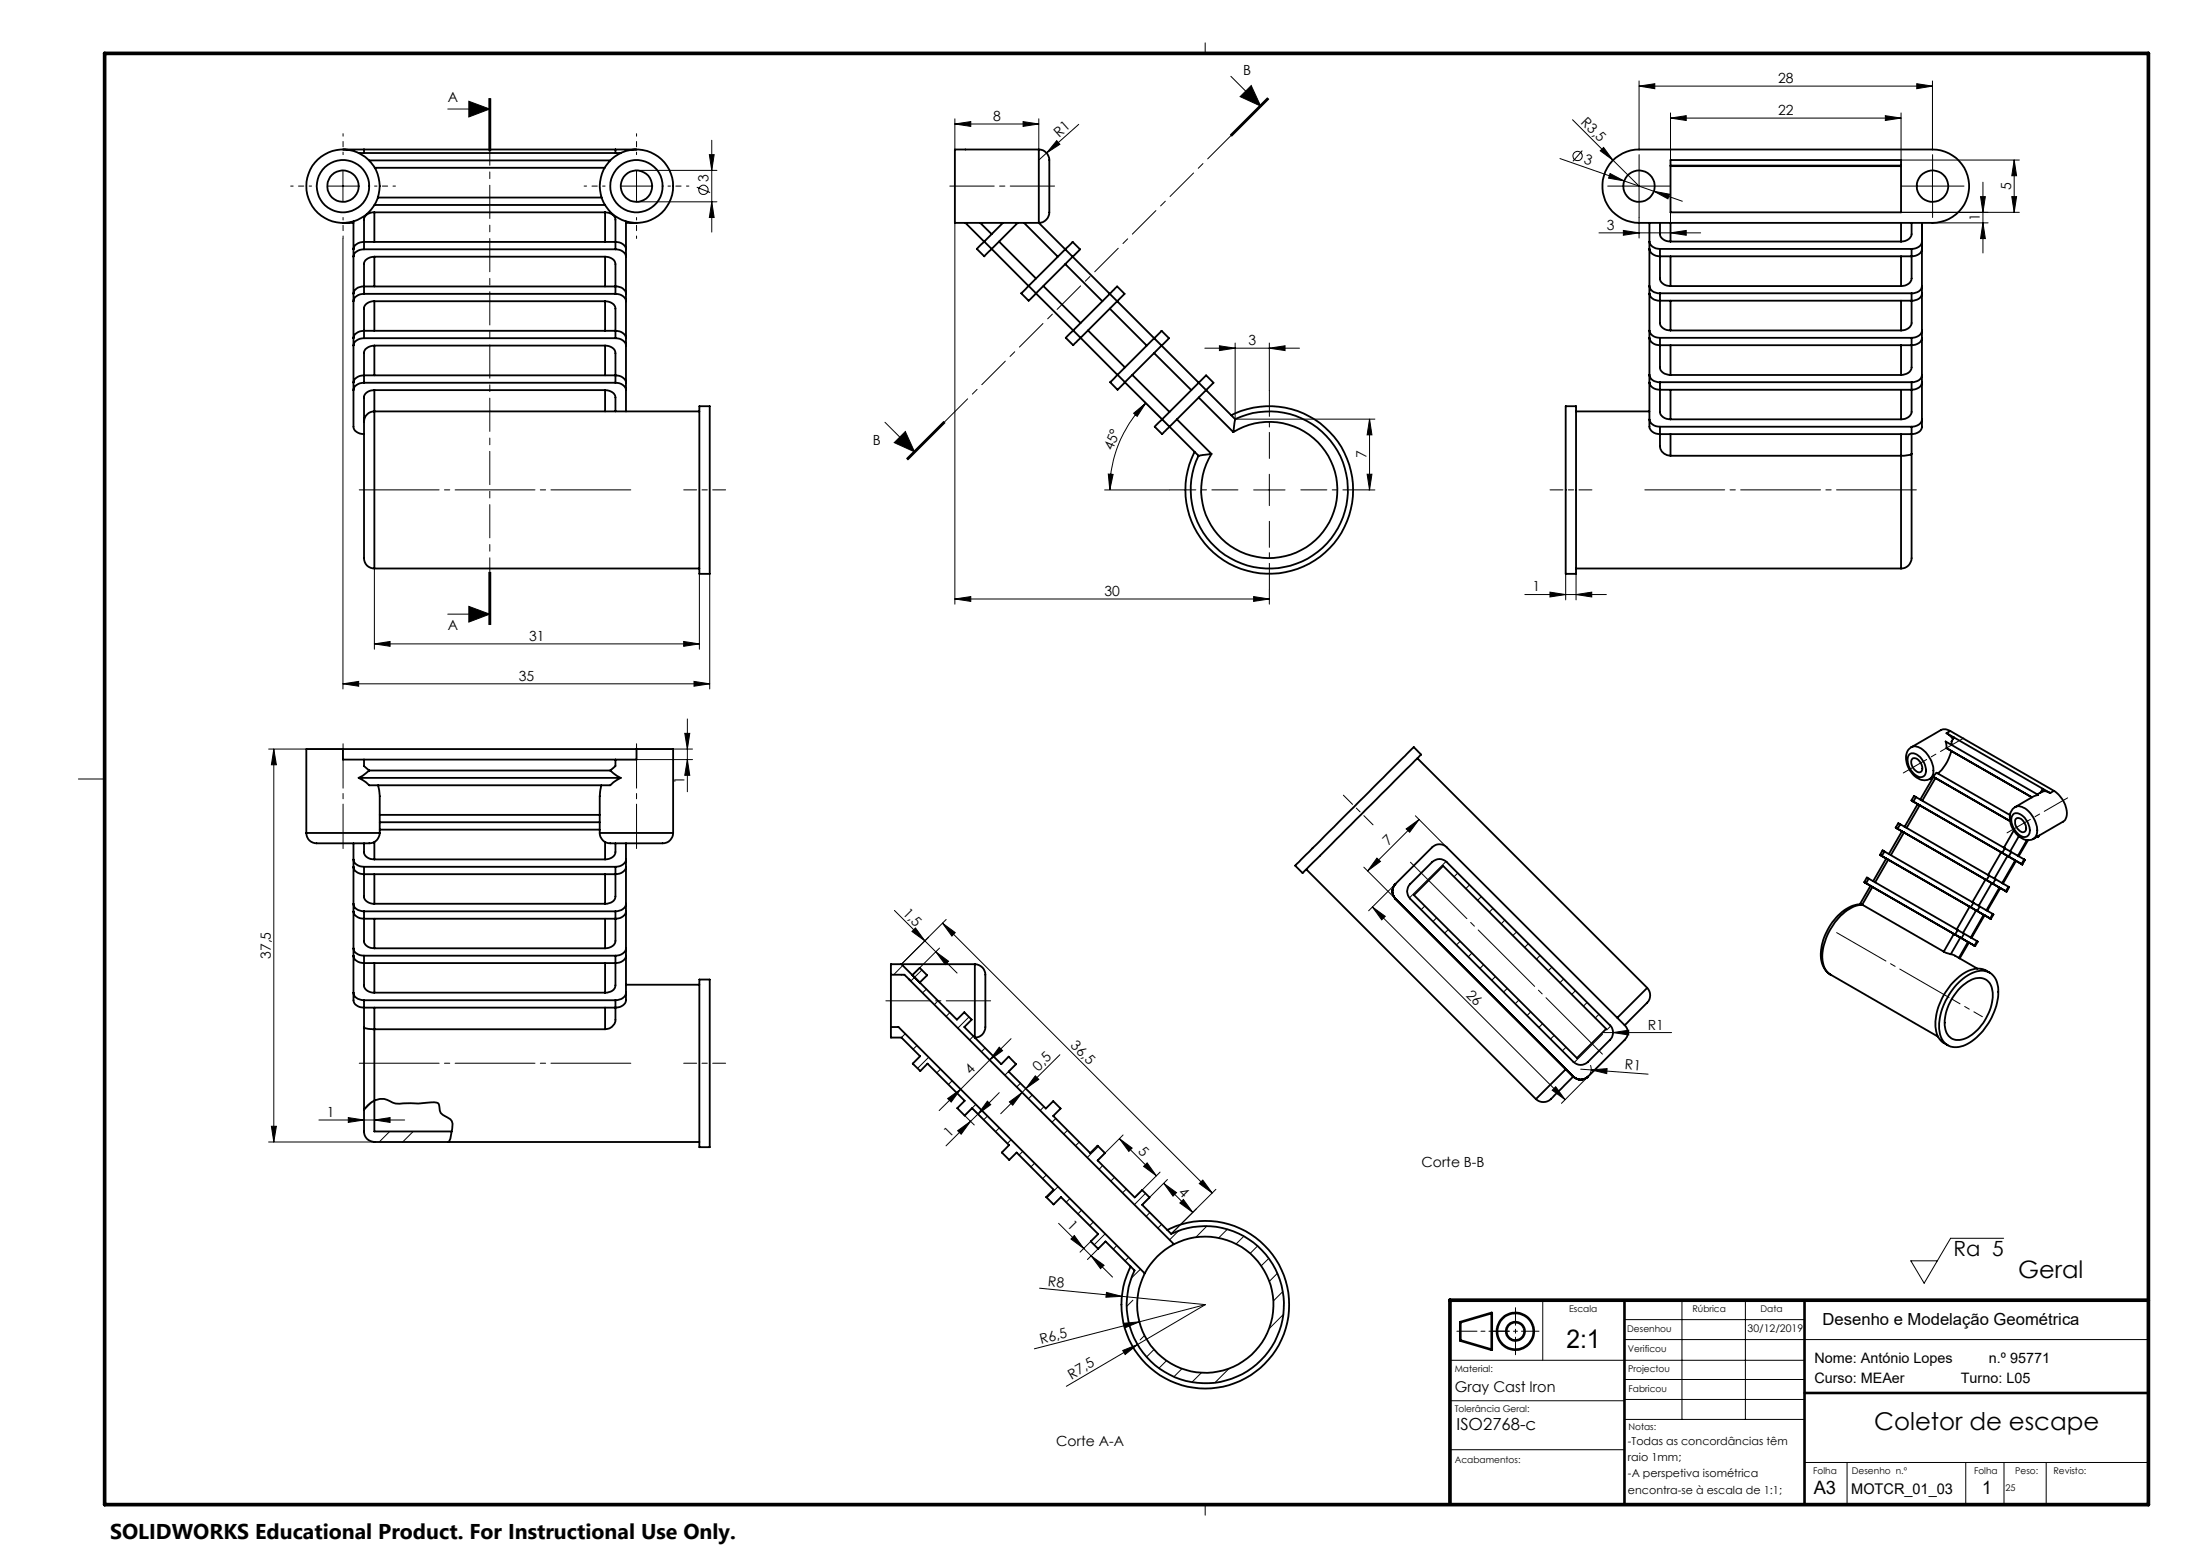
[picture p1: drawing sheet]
<svg xmlns="http://www.w3.org/2000/svg" width="420mm" height="297mm" viewBox="0 0 420 297" stroke-linecap="round" stroke-linejoin="round" font-family="sans-serif">
<g fill="none" stroke="#000" stroke-width=".19">
<path d="M89.5 19.3l4 1.5-4 1.5zM93.3 18.8v10M93.5 18.8v10M93.6 18.8v10M230 8.2v2M234.9 14.6l5.7 5.6M238.8 16.3l1.8 3.9-4-1.8zM241.8 18.7l-7 7M242 18.8l-7.1 7.1M242.1 18.9l-7.1 7.1M312.8 16.4l3-.4v.9zM312.8 15.4v13.1"/>
<path d="M312.8 16.4h56M365.8 16l3 .4-3 .5zM368.8 15.4v13.1M62.4 35.5h6M65.4 32.5v6M85.4 20.8h8.1M118.5 35.5h6M133 35.7l2.5 1.1M135.4 29.5h.9l-.5 3zM135.8 26.8v17.5M135.8 38.5l.5 3h-.9zM136.8 32.5h-15.3v6h15.3"/>
<path d="M182.2 23.7l3-.5v.9zM182.2 22.7v5.8M182.2 23.7h16M195.2 23.2l3 .5-3 .4zM198.2 22.7v5.8M199.7 29.2l-1.5 1.3M201.6 26.8l.6 .7-2.5 1.7zM205.8 23.7l-6.1 5.5M297.7 30.3l12.2 4.2M300.1 22.9l7.7 7.7M301.9 28.7l-1.8 2.1M305.4 28.8l.6-.7 1.8 2.5z"/>
<path d="M307.2 33.1l2.7 1.4-2.9-.5zM307.8 30.6l5 4.9M309.8 35.5h6M309.9 34.5l11.1 3.9M312.8 32.5v6M315.6 36.5l3 .6-.3 .9zM318.8 22.5l3-.4v.9zM318.8 21.6v8.9M318.8 22.5h44M359.8 22.1l3 .4-3 .5zM362.8 21.6v8.9h22.5M365.8 35.5h6"/>
<path d="M368.8 32.5v6M377.9 37.5h.9l-.4 3zM378.4 34.8v13.5M383.9 37.5h.9l-.4 3zM384.4 30.5v10M384.4 30.5l.4 3h-.9zM65.4 45.5v86M182.2 42.5v72.8M305.1 44.4h19.4M309.8 44l3 .4-3 .5zM312.8 41.5v3.9M318.8 44.4l3-.4v.9z"/>
<path d="M318.8 40.5v4.9M362.8 40.5h22.5M368.8 42.5h10.6M378.4 42.5l.4 3h-.9zM216.3 78.9l2.4-2-1.7 2.6zM217.9 76.2l5.3 5.3M218.7 76.9a23.2 23.2 0 0 0-6.9 16.6M229.9 66.5h18.1M232.7 66l3 .5-3 .4zM235.7 65.5v14.5h26.7M242.2 66.5l3-.5v.9zM242.2 65.5v9"/>
<path d="M168.9 80.6l5.6 5.7M170.6 84.5l2.2-2.1 1.7 3.9zM180.1 80.4l-7.1 7.1M180.2 80.6l-7.1 7M180.3 80.7l-7 7.1M210.8 93.5h12.4M211.5 90.5l.9 .1-.6 2.9zM239.2 93.5h6M242.2 90.5v6M260.9 90.5h.9l-.5 3zM261.2 93.5h1.2M261.3 80v13.5"/>
<path d="M261.3 80l.5 3h-.9zM71.4 108.5v15.4M85.4 117.2h8.1M89.5 115.7l4 1.5-4 1.5zM93.3 109.2v10M93.5 109.2v10M93.6 109.2v10zM133.5 109.5v14.4M135.4 109.5v22M182.2 114.3l3-.4v.9zM182.2 114.3h60M239.2 113.9l3 .4-3 .5z"/>
<path d="M242.2 112.5v2.8M291 113.5h15.5M295.8 113l3 .5-3 .4zM298.8 109.5v5M300.7 113.5l3-.5v.9zM300.7 109.5v5M65.4 130.5l3-.4v.9zM65.4 130.5h70M71.4 122.9l3-.5v1zM71.4 122.9h62.1M130.5 122.4l3 .5-3 .5zM130.7 140h.9l-.4 3z"/>
<path d="M131.2 137.2v13.9M132.4 130.1l3 .4-3 .5zM15 148.7h5M51.3 143h14.1M52.2 143v75M52.2 143l.5 3h-.9zM117.4 145h14.8M121.5 143h10.7M131.2 145l.4 3h-.9zM268.3 158.2l2.5-1.8-1.8 2.5zM270.1 155.7l6 6M270.8 156.4l-9.8 9.8"/>
<path d="M170.7 173.8l7.9 7.9M174 177.8l.7-.7 1.8 2.5zM179.8 176.2l2.5 1.8-.7 .7zM179.8 176.2l51.5 51.5M180.6 175.5l-8.6 8.5 5.2-5.1M260.2 165.5l6.1 6.1M261.9 173.1l2.4 1.8-.6 .7zM261.9 173.1l36.8 36.8M262.7 163.8l.7 .6-2.4 1.8zM266.3 168.7l-5.1 5.1M271.9 172.9l-.7 .7M274.1 175.2l-.7 .7"/>
<path d="M275.9 164.4l-6.9 7M276.4 177.4l-.7 .7M278.2 166.6l-.7 .8M278.6 179.7l-.7 .7M280.4 168.9l-.7 .7M282.7 171.1l-.7 .7M284.9 173.4l-.7 .7M287.2 175.6l-.7 .8M289.4 177.9l-.7 .7M172.3 184.3l-1.8 1.8M172.7 197.3l-.7 .7M175 199.6l-.8 .7"/>
<path d="M175.9 185.1l-2.1 2.2M176.8 188.8l-.8 .7M178.6 181.7l4 4M178.6 181.7l2.4 1.8-.6 .6zM179 191l-.7 .8M179.3 181l-5.2 5.1M181.3 193.3l-.7 .7M184.9 194.1l-2.1 2.1M185.7 197.8l-.7 .7M190.7 199.9l.6 .7-2.4 1.7zM192.9 198.3l-4 4M280.9 181.9l-.7 .7"/>
<path d="M283.1 184.1l-.7 .8M285.4 186.4l-.7 .7M287.6 188.7l-.7 .7M289.8 190.9l-.7 .7M291.6 180.1l-.7 .7M292.1 193.1l-.7 .7M293.9 182.3l-.7 .8M294.4 195.4l-.7 .7M296.2 184.6l-.8 .7M296.6 197.6l-.7 .7M298.4 186.9l-.7 .7M298.8 199.9l-.7 .7"/>
<path d="M300.6 189.1l-.7 .7M302.9 191.3l-.7 .7M305.1 193.6l-.7 .7M305.8 197.1h13.2M305.8 197.4l-5.4 5.4M307.4 195.8l-.8 .8M307.8 197.1l3-.5v1zM51.3 218h20.1M51.8 215h.9l-.5 3zM60.9 213.8h16.3M66.5 213.3l3 .5-3 .4zM71 210.3l-1.5 1.6"/>
<path d="M71.4 213.8l3-.5v.9zM74.4 216l-2 2M78.8 216l-2 2M177.2 201.8l-2.1 2.1M179.5 204.1l-.7 .7M180.8 209.7l2.5-1.8-1.8 2.5zM181.7 206.3l-.7 .7M182.7 215.8l2.5-1.8-1.8 2.5zM183.3 207.9l-4.1 4.1M185.2 214l-4.7 4.7M185.5 211.5l1.8 1.9M186.2 210.8l-2.1 2.1 1.8 1.8"/>
<path d="M186.6 212.7l-1.4 1.3M188 200l-.7 .7M188.4 213l-.7 .7M188.4 210.2l.7 .7-2.5 1.8zM188.9 202.3l-5.6 5.6M190.7 208.6l-4.1 4.1M190.7 215.3l-.7 .7M192.6 210.3l2.5-1.8-1.8 2.5zM192.9 217.6l-.7 .7M193.9 203.1l-2.1 2.1M194.7 206.8l-.7 .7M195.1 208.5l-4.1 4.1"/>
<path d="M195.2 219.8l-.7 .7M195.8 207.8l-.7 .7M197 209l-.7 .7M197.6 205.3l.6 .7-2.4 1.8zM199.2 211.2l-.7 .7M201.5 213.5l-.8 .7M202.2 201.3l-6.4 6.5M203.7 215.8l-.7 .7M206 218l-.8 .7M209.6 218.8l-2.1 2.1M213.6 217.3l7.1 7.1M213.6 217.3l2.4 1.8-.6 .7z"/>
<path d="M214.3 216.6l-4.9 4.9M296.9 207.4l1.8 2.5-2.5-1.8zM301.6 204.1l2 .1M303.5 203.3a2.09 2.09 0 0 1-.5 2.2l-5 5.1M303.6 204.2l3.1-.2-.1 .9zM303.6 204.2l10.9 .8M197.4 222l-.7 .7M199.7 224.3l-.7 .7M201.9 226.5l-2.1 2.1M202 233.5l6.2 6.2M204.2 228.8l-.8 .7M205 235.8l1.8 2.5-2.4-1.8z"/>
<path d="M206.4 231l-.7 .7M208.1 237l-2 2M208.2 239.7l4.1 4.1M208.2 239.7l2.5 1.8-.7 .6zM208.6 233.3l-.7 .7M209.5 238.4l-2 2M210.4 222.5l-.7 .7M210.9 235.5l-2.1 2.1M212.7 224.7l-.7 .7M213.1 237.7l-.7 .7M214.9 227l-.7 .7M215.4 240l-.7 .7"/>
<path d="M218.2 222.6l.7-.6 1.8 2.4zM218.6 227.8l-2.1 2.1M219.4 231.5l-.7 .7M221.4 223.7l-4.9 4.9M221.7 233.7l-.8 .7M222.1 225.9l5.5 5.5M222.1 225.9l2.4 1.7-.7 .7zM222.8 225.1l-4.9 4.9M224.9 234.9l-1.7 1.7M225.1 229.6l.7-.7 1.8 2.5zM228.8 225.9l.7-.7 1.8 2.5zM230.3 234l-2.1 2.2"/>
<path d="M232 227l-8.5 8.5M234.2 234.6l-1.6 1.7M237.3 236l-1.4 1.5M240 237.8l-1.5 1.5M382.3 236.4h-10.1l-5 8.5-2.6-4.2h5.1M198.4 245.9l31.6 3.1M211.1 246.7l3 .7-3.1 .2zM214.2 257.8l2.9-1.2-2.4 1.9zM214.4 252.6l3-.3-2.8 1.2zM216.2 248.2l-1.2 1.1M217.1 256.6l-13.6 8M217.1 247.2v.1"/>
<path d="M217.6 242.2l-1.7 1.8M218.4 254.9l-.8 .9M220.2 257.6l-1.4 1.4M222.6 259.7l-1.4 1.5M230 249l-32.6 8.5M230 249l-12.9 7.6M242.1 240.2l-1.4 1.4M243.7 243.1l-1.5 1.5M244.8 246.5l-1.8 1.8M244.9 250.9l-2.7 2.7M276.7 259.6h67.6M294.4 248.2v11.4"/>
<path d="M310 251.9h34.3M310 255.7h100M321 248.2v22.7M333.1 248.2v22.7M225.5 261.3l-1.5 1.5M229.3 262l-1.8 1.8M234.6 261.2l-2.8 2.7M276.7 276.7h33.3M276.7 267.4h33.3M310 270.9h34.3M310 263.3h34.3M310 267.1h34.3"/>
<path d="M344.3 279.1h65.5M352.5 279.1v8M375.1 279.1v8M382.4 279.1v8M390.5 279.1v8M230 287.2v2"/>
<circle cx="134.2" cy="36.2" r=".89"/>
<circle cx="301" cy="29.8" r=".9"/>
</g>
<g fill="none" stroke="#000" stroke-width=".5">
<path d="M278.7 252.4l6-1.8v7l-6-1.7zM310 248.2v38.9M344.3 248.2v38.9M344.3 265.9h65.5"/>
<circle cx="289.2" cy="254.1" r="1.75"/>
<circle cx="289.2" cy="254.1" r="3.5"/>
</g>
<path d="M93.5 18.8v100.4" fill="none" stroke="#000" stroke-width=".19" stroke-dasharray="6.3 1.3 1.3 1.3" stroke-dashoffset="3.8"/>
<path d="M242 18.8l-68.9 68.8" fill="none" stroke="#000" stroke-width=".19" stroke-dasharray="6.3 1.3 1.3 1.3" stroke-dashoffset=".2"/>
<path d="M120.5 93.5h-52M313.8 93.5h52M269.1 164.5l36.7 36.8M120.5 202.9h-52" fill="none" stroke="#000" stroke-width=".19" stroke-dasharray="15.2 1 1 1" stroke-dashoffset="-.1"/>
<path d="M201.2 35.5h-20M65.5 162v-20M121.5 162v-20M189 191h-20" fill="none" stroke="#000" stroke-width=".19" stroke-dasharray="15.2 1 1 1" stroke-dashoffset="6.8"/>
<path d="M130.5 93.5h8M303.8 93.5h-8M262 157.4l-5.7-5.6M130.5 202.9h8" fill="none" stroke="#000" stroke-width=".19" stroke-dasharray="15.2 1 1 1" stroke-dashoffset="12.8"/>
<path d="M59.5 35.5h-4M65.5 29.5v-4M71.5 35.5h4M115.5 35.5h-4M121.5 29.5v-4M127.5 35.5h4M65.5 41.5v4M121.5 41.5v4" fill="none" stroke="#000" stroke-width=".19" stroke-dasharray="15.2 1 1 1" stroke-dashoffset="14.8"/>
<path d="M236.2 93.5h-13M242.2 87.5v-13M242.2 99.5v13M248.2 93.5h13" fill="none" stroke="#000" stroke-width=".19" stroke-dasharray="15.2 1 1 1" stroke-dashoffset="10.3"/>
<path d="M371.9 190.4l-21.4-12.4" fill="none" stroke="#000" stroke-width=".19" stroke-dasharray="15.2 1 1 1" stroke-dashoffset="4.4"/>
<path d="M374.7 140.9l-11.5 6.6M394.5 152.3l-11.5 6.7" fill="none" stroke="#000" stroke-width=".19" stroke-dasharray="15.2 1 1 1" stroke-dashoffset="10.1"/>
<path d="M372.4 190.7l5.9 3.4" fill="none" stroke="#000" stroke-width=".19" stroke-dasharray="15.2 1 1 1" stroke-dashoffset="13.4"/>
<path d="M309.8 35.5h-3M312.8 32.5v-3M312.8 38.5v3M315.8 35.5h3M365.8 35.5h-3M368.8 32.5v-3M368.8 38.5v3M371.8 35.5h3" fill="none" stroke="#000" stroke-width=".19" stroke-dasharray="15.2 1 1 1"/>
<path d="M284.7 254.1h9M289.2 249.6v9" fill="none" stroke="#000" stroke-width=".19" stroke-dasharray="5.1 .8 .8 .8" stroke-dashoffset="1.7"/>
<path d="M288 254.1h-10" fill="none" stroke="#000" stroke-width=".19" stroke-dasharray="5.1 .8 .8 .8" stroke-dashoffset="1.2"/>
<g fill="none" stroke="#000" stroke-width=".35">
<path d="M65.4 28.5h56.1M68.4 29.2h50M69.5 28.5v.7M70.4 30.6h46.1M71.5 39.1h43.9M71.5 32h43.9M72.1 37.7h42.7M117.4 28.5v.7M198.2 28.5a2.31 2.31 0 0 1 2 3v7.7a3.3 3.3 0 0 1-.8 3l-.4 .2-.8 .1M198.2 28.5h-16v14h16M198.2 28.5v14M307.7 30.7a7.1 7.1 0 0 1 5.1-2.2h56a7 7 0 0 1 7 7 7 7 0 0 1-7 7h-56a7 7 0 0 1-6.5-4.2 7 7 0 0 1 1.4-7.6z"/>
<path d="M318.8 30.5h44v10h-44zM318.8 31.6h44M318.8 31.7h44M65.4 42.5h2.1M67.5 42.3v39.2a1.83 1.83 0 0 0 2 1.4M67.5 56.1a1.76 1.76 0 0 1 2-1.4h47.9a1.76 1.76 0 0 1 2.1 1.4M67.5 47.6a1.83 1.83 0 0 1 2-1.4h47.9a1.83 1.83 0 0 1 2.1 1.4v30.9M69.5 56.1a1.83 1.83 0 0 0-2 1.4M69.5 47.6a1.83 1.83 0 0 0-2 1.4M69.5 56.1h47.9M69.5 47.6h47.9M71.4 57.5a1.78 1.78 0 0 0-1.9 1.4v5.7"/>
<path d="M71.4 49a1.86 1.86 0 0 0-1.9 1.4v5.7M71.4 40.5a1.78 1.78 0 0 0-1.9 1.4v5.7M71.4 57.5h44.1M71.4 49h44.1M71.4 40.5h44.1M71.4 40.5v5.7M71.4 49v5.7M71.4 57.5v5.6M115.5 57.5a1.76 1.76 0 0 1 1.9 1.4v5.7M115.5 49a1.76 1.76 0 0 1 1.9 1.4v5.7M115.5 40.5a1.76 1.76 0 0 1 1.9 1.4v5.7M115.5 40.5v5.7"/>
<path d="M115.5 49v5.7M115.5 57.5v5.6M117.4 56.1a1.83 1.83 0 0 1 2.1 1.4M117.4 47.6a1.83 1.83 0 0 1 2.1 1.4M119.5 42.3v5.2M119.5 42.5h2M184.2 42.5l3.6 3.6M187 42.5l2.2 2.2M187.8 46.1l-1.4 1.4 1.4 1.4 1.4-1.4M187.8 46.1l1.4 1.4M189.2 47.5l7.1 7.1M190.6 46.1l7.1 7.1"/>
<path d="M191.4 42.5l-3.6 3.6M194.2 42.5l-5 5M195.4 42.5l6.5 6.5M196.3 54.6l9.9 9.9M198.2 42.5l5.1 5.1M199.1 54.6l7.1 7.1M203.3 47.6l1.4-1.4 1.4 1.4-9.8 9.8-1.4-1.4 1.4-1.4M203.3 47.6l18.4 18.4M203.3 47.6l-7 7M203.3 50.4l7.1 7.1M211.8 58.9l7 7.1M212.3 55.5l.9-.8 1.4 1.4-9.8 9.8-1.4-1.5z"/>
<path d="M314.7 47.5a1.83 1.83 0 0 0 2.1 1.4h48a1.76 1.76 0 0 0 1.9-1.4M314.7 46.1a1.83 1.83 0 0 0 2.1 1.4M314.7 42.5v13.5a1.76 1.76 0 0 0 2.1 1.4h48a1.7 1.7 0 0 0 1.9-1.4v-13.5M314.7 54.6a1.76 1.76 0 0 0 2.1 1.4M314.7 56.1v16.9a1.82 1.82 0 0 0 2.1 1.4h48a1.75 1.75 0 0 0 1.9-1.4v-16.9M316.8 42.5v2.2a1.83 1.83 0 0 0 2 1.4M316.8 47.5v5.7a1.82 1.82 0 0 0 2 1.4M316.8 56v5.7a1.83 1.83 0 0 0 2 1.4M316.8 47.5h48M316.8 56h48M318.8 42.5v3.6M318.8 48.9v5.7"/>
<path d="M318.8 57.4v5.7M318.8 46.1h44M318.8 54.6h44M362.8 42.5v3.6M362.8 48.9v5.7M362.8 57.4v5.7M364.8 42.5v2.2a1.83 1.83 0 0 1-2 1.4M364.8 47.5v5.7a1.82 1.82 0 0 1-2 1.4M364.8 56v5.7a1.83 1.83 0 0 1-2 1.4M366.7 46.1a1.76 1.76 0 0 1-1.9 1.4M366.7 54.6a1.7 1.7 0 0 1-1.9 1.4M67.5 73.1a1.83 1.83 0 0 1 2-1.5h47.9a1.83 1.83 0 0 1 2.1 1.5"/>
<path d="M67.5 64.6a1.83 1.83 0 0 1 2-1.5h47.9a1.83 1.83 0 0 1 2.1 1.5M69.5 73.1a1.83 1.83 0 0 0-2 1.4M69.5 64.6a1.83 1.83 0 0 0-2 1.4M69.5 73.1h47.9M69.5 64.6h47.9M71.4 78.5a1.99 1.99 0 0 0-1.9 2M71.4 74.5a1.78 1.78 0 0 0-1.9 1.4v4.6M71.4 66a1.84 1.84 0 0 0-1.9 1.4v5.7M71.4 78.5v30M71.4 78.5h62.1M71.4 74.5h44.1M71.4 66h44.1"/>
<path d="M71.4 66v5.6M71.4 74.5v4M115.5 74.5a1.76 1.76 0 0 1 1.9 1.4v2.6M115.5 66a1.75 1.75 0 0 1 1.9 1.4v5.7M115.5 66v5.6M115.5 74.5v4M117.4 73.1a1.83 1.83 0 0 1 2.1 1.4M117.4 64.6a1.83 1.83 0 0 1 2.1 1.4M133.5 77.5h1.9v32h-1.9zM206.2 64.5l7.1 7.1M207.6 63.1l7.1 7M213.3 71.5l-1.5 1.5 1.5 1.4 1.4-1.4"/>
<path d="M213.3 71.5l1.4 1.5M214.7 73l14 14M216.1 71.6l7.1 7M220.2 67.4l7.1 7.1M221.7 66l1.4-1.4-1.4-1.5-8.4 8.4M221.7 66l-7 7M221.7 66l14 14M228.7 75.9l6.6 6.6M235 79.3a16 16 0 0 1 23 11.7 16 16 0 0 1-18.3 18.3 16 16 0 0 1-11.7-23M298.8 77.5h1.9v32h-1.9zM300.7 78.5h14M314.7 63.1a1.83 1.83 0 0 0 2.1 1.4"/>
<path d="M314.7 64.5a1.83 1.83 0 0 0 2.1 1.4h48a1.76 1.76 0 0 0 1.9-1.4M314.7 71.5a1.76 1.76 0 0 0 2.1 1.5M314.7 73v8.5a1.83 1.83 0 0 0 2.1 1.4h48a1.76 1.76 0 0 0 1.9-1.4v-8.5M316.8 64.5v5.6a1.82 1.82 0 0 0 2 1.5M316.8 73v5.6a1.83 1.83 0 0 0 2 1.4M316.8 64.5h48M316.8 73h48M318.8 65.9v5.7M318.8 74.4v5.6M318.8 63.1h44M318.8 71.6h44M362.8 65.9v5.7"/>
<path d="M362.8 74.4v5.6M364.8 64.5v5.6a1.82 1.82 0 0 1-2 1.5M364.8 73v5.6a1.83 1.83 0 0 1-2 1.4M366.7 63.1a1.76 1.76 0 0 1-1.9 1.4M366.7 71.5a1.7 1.7 0 0 1-1.9 1.5M69.5 80.5v25a2.46 2.46 0 0 0 1.5 3h.4M220.3 81.4l9.9-9.8 1.4 1.5-9.8 9.8zM224.6 80l6.6 6.6M231.2 86.6l-2.5 .4M235.3 82.5a13 13 0 0 1 19.7 8.6 13 13 0 0 1-15.2 15.2 13 13 0 0 1-8.6-19.7M235.7 80l-.4 2.5M235.7 80a15 15 0 0 1 21.4 11.3 15 15 0 0 1-17.1 17.1 15 15 0 0 1-11.3-21.4"/>
<path d="M314.7 80a1.83 1.83 0 0 0 2.1 1.5M316.8 81.5v3.7a1.93 1.93 0 0 0 2 1.8M316.8 81.5h48M318.8 82.9v4.1M318.8 80h44M318.8 87h44M362.8 87v21.5M362.8 82.9v4.1M364.8 86.6v18.7a3.1 3.1 0 0 1-.9 2.9l-1.1 .3M364.8 86.6l-.7 .3-1.3 .1M364.8 81.5v5.1M366.7 80a1.76 1.76 0 0 1-1.9 1.5"/>
<path d="M71.4 108.5h62.1M300.7 108.5h62.1M371.4 139.9l1.3 1.1M371.4 139.9l1.5 .9M372.1 139.5l-.8-.3-.9 .1-5.7 3.3M372.1 139.5l-.7 .4M372.1 139.5l19.8 11.5M58.5 159a2.17 2.17 0 0 0 2.7 2h8.1a3.6 3.6 0 0 0 2.6-.6l.4-.7 .2-.7M58.5 159h14M65.4 143h-6.9v16M65.4 143v2h56.1v-2M65.4 143h56.1"/>
<path d="M68.4 148.5l1.4 .8 .6 .6h46.1l.6-.6 1.3-.8M68.4 148.5h50M69.5 145v1.2l.9 .9M70.4 147.1l-1.2 1-.8 .4M70.4 147.1h46.1M72.1 149.9l.4 2.1v7M72.5 155.5h41.9M72.5 156.9h41.9M72.5 158.4h41.9M114.4 159a2.19 2.19 0 0 0 2.8 2h8.1a3.5 3.5 0 0 0 2.5-.6 1.92 1.92 0 0 0 .6-1.4M114.4 159h14M114.8 149.9l-.4 2.1v7"/>
<path d="M116.5 147.1l1.9 1.4M117.4 145v1.2l-.9 .9M121.5 143h6.9v16M263.1 149.3l6.7-6.7 1.4 1.4-22.6 22.6-1.4-1.4zM270.5 144.7l43.8 43.9M362.1 158.2l-.4-.2 1.2 .7M362.1 158.2l17 9.8M362.6 157.3l-.4-.2-.5 .9M362.6 157.3l-.5 .9M362.6 157.3l17 9.8M362.9 158.7l.4 .2-2.5 4.3M362.9 158.7l-2.5 4.3"/>
<path d="M364.4 144a2.04 2.04 0 0 1 2.6 1.3 2.4 2.4 0 0 1 .1 2.8 1.63 1.63 0 0 1-2.2-.7 2.85 2.85 0 0 1-.5-3.4zM364.7 142.6a2.49 2.49 0 0 0-.8 3.1 4.1 4.1 0 0 0 3.3 3.2l1-.2M364.7 142.6a2.34 2.34 0 0 1 2.8 1 4.6 4.6 0 0 1 1.2 4.6l-.5 .5M365 144.7a1.77 1.77 0 0 1 1.6 2.6 1.47 1.47 0 0 1-1.8-1.3l-.1-.7zM365.1 153l-.4-.2 1.2 .7M365.1 153l17 9.8M365.6 152.1l-.4-.2-.5 .9M365.6 152.1l-.5 .9M365.6 152.1l17 9.8M365.9 153.5l.4 .2M365.9 153.5l-2.5 4.3M366.3 153.7l15.6 9"/>
<path d="M366.3 153.7l-2.5 4.3M368.8 148.2l.1 .1M368.8 148.2l.7-.7 14 8.1M368.8 148.2l14.8 8.5-14.3-8.2M368.9 148.3l.4 .2M368.9 148.3l-.7 .4M368.9 148.3l-2.5 4.3M368.9 148.3h.1M369.3 148.5l-2.5 4.3M371.4 142.8l-.1-1.3 17.6 10.2-1.2 .5M371.4 142.8l.9 .5M371.4 142.8l16.3 9.4"/>
<path d="M372.3 143.3a8 8 0 0 1-2.5 4.3M372.3 143.3l15.4 8.9M372.9 140.8l-.5 .7 .1 .7M372.9 140.8l16.9 9.8M384.2 155.4a1.81 1.81 0 0 1 2.4 1 2.78 2.78 0 0 1 .5 3 1.33 1.33 0 0 1-2.1-.3 3.4 3.4 0 0 1-1-3.4zM384.3 158.5l-1.9 3.3M384.5 154.1a3.1 3.1 0 0 0-.2 4.4 3.1 3.1 0 0 0 3.6 1.7l.1-.1M384.5 154.1a2.58 2.58 0 0 1 3 1.2 4.5 4.5 0 0 1 1 4.3l-.5 .5M384.7 156.3a1.23 1.23 0 0 1 1.7 .9 1.02 1.02 0 0 1-.3 1.7 1.95 1.95 0 0 1-1.4-2.6zM385.2 159.6l-1.6 2.9M387.7 152.2l-3.2 1.9M388.7 159.7l.2 .1z"/>
<path d="M388.8 159.7h.1M389.1 159.5l-.2 .3M389.4 151.3l-.7 .3M389.8 151.1a1.84 1.84 0 0 1 1.4 .3M389.8 151.1l-.4 .2M389.8 150.6l-.4 .7M389.8 150.6l1.4 .8M389.8 150.6v.5M391.9 151a5.2 5.2 0 0 1 2.4 5l-.2 .5-.4 .3-5.7 3.3M391.9 151l-.7 .4M67.5 164a1.83 1.83 0 0 0 2 1.4M67.5 165.4a1.83 1.83 0 0 0 2 1.5h47.9a1.83 1.83 0 0 0 2.1-1.5"/>
<path d="M67.5 172.5a1.82 1.82 0 0 0 2 1.5M67.5 174a1.83 1.83 0 0 0 2 1.4h47.9a1.83 1.83 0 0 0 2.1-1.4M67.5 161v29.9a1.83 1.83 0 0 0 2 1.4h47.9a1.83 1.83 0 0 0 2.1-1.4v-29.9M69.5 161v1.6a1.7 1.7 0 0 0 1.9 1.4M69.5 165.4v5.7a1.7 1.7 0 0 0 1.9 1.4M69.5 174v5.6a1.7 1.7 0 0 0 1.9 1.4M69.5 165.4h47.9M69.5 174h47.9M71.4 160.7v3.3M71.4 166.9v5.6M71.4 175.4v5.6M71.4 164h44.1"/>
<path d="M71.4 172.5h44.1M115.5 160.7v3.3M115.5 166.9v5.6M115.5 175.4v5.6M117.4 161v1.6a1.76 1.76 0 0 1-1.9 1.4M117.4 165.4v5.7a1.7 1.7 0 0 1-1.9 1.4M117.4 174v5.6a1.76 1.76 0 0 1-1.9 1.4M119.5 164a1.83 1.83 0 0 1-2.1 1.4M119.5 172.5a1.82 1.82 0 0 1-2.1 1.5M249.3 165.9l43.8 43.9M269.8 170.8l5.6-5.5 31.1 31.1-5.6 5.6zM273.3 164.6a1.96 1.96 0 0 1 2.8 0l31.1 31.1a1.94 1.94 0 0 1 0 2.8l-4.2 4.2a1.96 1.96 0 0 1-2.8 0l-31.1-31.1a1.96 1.96 0 0 1 0-2.9z"/>
<path d="M355.4 172.7l-.1-.1a5.6 5.6 0 0 0-4.6 2.2 10.4 10.4 0 0 0-3 9 3.4 3.4 0 0 0 1.6 2.2M355.4 172.7a7.7 7.7 0 0 0-5.6 3.9 9.4 9.4 0 0 0-1.7 7.9l.6 1 .6 .5M355.4 172.7l15.5 8.9M356.1 168.6l-.4-.2 1.2 .7M356.1 168.6l17 9.8M356.6 167.7l-.4-.2-.5 .9M356.6 167.7l-.5 .9M356.6 167.7l17 9.8M356.9 169.1l.4 .2-1.9 3.4M356.9 169.1l-2 3.5M359.1 163.4l-.4-.2 1.2 .7M359.1 163.4l17 9.8"/>
<path d="M359.6 162.5l-.4-.2-.5 .9M359.6 162.5l-.5 .9M359.6 162.5l17 9.8M359.9 163.9l.4 .2-2.5 4.3M359.9 163.9l-2.5 4.3M373.6 177.5l1.2 .7M373.6 177.5l-.5 .9M374.1 179l-1.2-.7-2 3.3M374.1 179l-1.8 3.1M374.1 179l2.7 1.5M374.8 178.2l-.5 .9-1.2-.7M374.8 178.2l2.5 1.4"/>
<path d="M375.7 179.9l1.2 .7-.1-.1M375.7 179.9l-.2-.1-1.7 3M375.7 179.9l-1.8 3M376.1 179l2.4-4.4 .2 .1-2.5 4.3M376.6 172.3l1.2 .7M376.6 172.3l-.5 .9M377.1 173.8l-1.3-.7-2.4 4.3M377.1 173.8l2.7 1.5M377.1 173.8l-2.5 4.3M377.3 179.6l.1 .1-.5 .9M377.3 179.6l-.5 .9M377.8 173l-.5 .9-1.2-.7"/>
<path d="M377.8 173l2.5 1.4M379.1 168l1.2 .7M379.6 175.2l.3 .2-.1-.1M379.6 167.1l1.2 .7M379.6 167.1l-.5 .9M380.1 168.6l-1.2-.7-2.5 4.3M380.1 168.6l1.4 .8M380.1 168.6l-2.5 4.3M380.3 174.4l.1 .2-.5 .8M380.3 174.4l-.5 .9M380.3 168.7l2.5 1.4M380.8 167.8l-.5 .9"/>
<path d="M380.8 167.8l2.5 1.5M381.5 169.4l.2 .1M381.5 169.4l-2.4 4.3M381.7 169.5l1.2 .7-.1-.1M381.7 169.5l-2.5 4.3M381.9 162.7l1.2 .7M381.9 162.7l-2.5 4.3M382.6 161.9l1.2 .7M382.6 161.9l-.5 .9M383.1 163.4l2.7 1.5M383.1 163.4l-2.5 4.3M383.3 169.3h.1l-.5 .9"/>
<path d="M383.3 169.3l-.5 .8M383.8 162.6l-.5 .9-1.2-.7M383.8 162.6l2.5 1.4M384.7 164.3l1.2 .7-.1-.1M384.7 164.3l-.1-.1-2.5 4.4M384.7 164.3l-2.5 4.4M386.3 164l.1 .1-.5 .9M386.3 164l-.5 .9M386.8 160.3l-1.7 3.1M387 160.4l-1.8 3M67.5 181a1.83 1.83 0 0 0 2 1.4M67.5 182.4a1.83 1.83 0 0 0 2 1.4h47.9a1.83 1.83 0 0 0 2.1-1.4"/>
<path d="M67.5 189.5a1.82 1.82 0 0 0 2 1.4M69.5 182.4v5.7a1.7 1.7 0 0 0 1.9 1.4M69.5 196.1l.8 .3 1.1 .1M69.5 196.1v15.7M69.5 190.9v5.2M69.5 182.4h47.9M69.5 190.9h47.9M71.4 196.5v13.6M71.4 183.8v5.7M71.4 192.3v4.2M71.4 181h44.1M71.4 189.5h44.1"/>
<path d="M71.4 196.5h44.1M115.5 183.8v5.7M115.5 192.3v4.2M117.4 182.4v5.7a1.7 1.7 0 0 1-1.9 1.4M117.4 190.9v3.8a2 2 0 0 1-1.9 1.8M119.5 181a1.83 1.83 0 0 1-2.1 1.4M119.5 189.5a1.82 1.82 0 0 1-2.1 1.4M119.5 188h14M133.5 187h1.9v32h-1.9zM170 186.1h2.6l1.1 1M170 196h1.4l47 47.1M172 184l10.6 10.6 1.4-1.4 1.4 1.4-1.4 1.4 7.1 7.1 1.4-1.4 1.4 1.4-1.4 1.4 7.1 7.1 1.4-1.4 1.4 1.4-1.4 1.4 7 7.1 1.4-1.4 1.5 1.4-1.5 1.4 7.1 7.1 1.4-1.4 1.5 1.4-1.5 1.4 5.6 5.5a15 15 0 0 1 21.3 11.3 15 15 0 0 1-17 17 15 15 0 0 1-11.3-21.3l-5.5-5.5-1.5 1.4-1.4-1.4 1.4-1.5-7-7-1.5 1.4-1.4-1.4 1.4-1.4-7-7.1-1.4 1.4-1.4-1.4 1.3-1.4-7-7.1-1.4 1.4-1.4-1.4 1.4-1.4-7.1-7.1-1.4 1.4-1.4-1.4 1.4-1.4-3.6-3.6h-2v-14h16"/>
<path d="M173.4 186.9l50.6 50.6M174.1 186.1l1.4-1.4 1.4 1.5-1.4 1.3M186 198h.1M186 184a2.3 2.3 0 0 1 2 2.9v7.9a3.3 3.3 0 0 1-.9 2.9l-1.1 .3M186 184v14M310 195.7a1.96 1.96 0 0 1 0 2.8l-7 7a1.96 1.96 0 0 1-2.8 0M310 195.7l-33.9-34a1.96 1.96 0 0 0-2.8 0l-7 7a1.96 1.96 0 0 0 0 2.9l33.9 33.9M314.3 188.6a2.13 2.13 0 0 1-.4 3.2l-3.9 3.9M314.3 188.6l-5.7 5.7M349.3 186l20.5 11.9M370.9 181.6l1.4 .5M372.3 182.1l.6 .2 4.4 2.6"/>
<path d="M373.8 187.5a6.1 6.1 0 0 1 4.9-2.2 3.3 3.3 0 0 1 2.6 3.5 12 12 0 0 1-6.7 10.8 3.3 3.3 0 0 1-4.6-3.2 12.2 12.2 0 0 1 3.8-8.9zM373.9 188.7a5.5 5.5 0 0 1 4.2-2 2.68 2.68 0 0 1 2.2 2.8 9.7 9.7 0 0 1-5.6 8.8 2.6 2.6 0 0 1-3.6-2.6 9.9 9.9 0 0 1 2.8-7zM379.7 185.7a4.2 4.2 0 0 0-5.4 .4 12.1 12.1 0 0 0-4.9 10.3 3.6 3.6 0 0 0 2.3 3.1M69.5 211.8v4.2a1.99 1.99 0 0 0 1.9 2h62.1M71.4 210.1a3.2 3.2 0 0 1 3.5 .4l1.3 .2 5.1-.2a2.96 2.96 0 0 1 2.4 .2l.1 .2a2.07 2.07 0 0 0 1.1 2.1 1.75 1.75 0 0 1 1.4 2l-.4 2.3-.3 .7M71.4 210.1l-.9 .6-1 1.1M71.4 210.1v5.9h14.8M298.8 204.1l-5.7 5.7M300.2 205.5l-3.2 3.2a3.3 3.3 0 0 1-2.9 1.6l-1-.5M222.7 234.8a16 16 0 0 1 23.1 11.7 16 16 0 0 1-18.3 18.3 16 16 0 0 1-11.7-23M224 237.5a13 13 0 0 1 18.8 9.5 13 13 0 0 1-14.9 14.9 13 13 0 0 1-9.5-18.8M224 237.5a13.3 13.3 0 0 0-5.6 5.6"/>
<circle cx="65.4" cy="35.5" r="3"/>
<circle cx="65.5" cy="35.5" r="5"/>
<circle cx="65.5" cy="35.5" r="7"/>
<circle cx="121.4" cy="35.5" r="5"/>
<circle cx="121.4" cy="35.5" r="7"/>
<circle cx="121.5" cy="35.5" r="3"/>
<circle cx="312.8" cy="35.5" r="2.99"/>
<circle cx="368.8" cy="35.5" r="3"/>
</g>
<path d="M20 10.2h390v277h-390zM410 248.2h-133.3v38.9" fill="none" stroke="#000" stroke-width=".7"/>
<g fill="#000">
<path d="M201.6 26.8l.6 .7-2.5 1.7zM305.4 28.8l.6-.7 1.8 2.5zM307.8 197.1l3-.5v1zM303.6 204.2l3.1-.2-.1 .9zM211.1 246.7l3 .7-3.1 .2zM214.2 257.8l2.9-1.2-2.4 1.9zM214.4 252.6l3-.3-2.8 1.2z"/>
<path d="M89.5 19.3l4 1.5-4 1.5zM89.5 115.7l4 1.5-4 1.5z"/>
<path d="M135.4 29.5h.9l-.5 3zM135.8 38.5l.5 3h-.9zM261.3 80l.5 3h-.9zM260.9 90.5h.9l-.5 3zM52.2 143l.5 3h-.9zM51.8 215h.9l-.5 3zM377.9 37.5h.9l-.4 3zM378.4 42.5l.4 3h-.9z"/>
<path d="M195.2 23.2l3 .5-3 .4zM182.2 23.7l3-.5v.9zM71.4 213.8l3-.5v.9zM66.5 213.3l3 .5-3 .4zM359.8 22.1l3 .4-3 .5zM318.8 22.5l3-.4v.9z"/>
<path d="M238.8 16.3l1.8 3.9-4-1.8zM170.6 84.5l2.2-2.1 1.7 3.9z"/>
<path d="M315.6 36.5l2.7 1.5 .3-.9zM307.2 33.1l-.2 .9 2.9 .5z"/>
<path d="M216.3 78.9l2.4-2-1.7 2.6zM211.5 90.5l.9 .1-.6 2.9z"/>
<path d="M71.4 122.9l3-.5v1zM130.5 122.4l3 .5-3 .5zM65.4 130.5l3-.4v.9zM132.4 130.1l3 .4-3 .5zM182.2 114.3l3-.4v.9zM239.2 113.9l3 .4-3 .5zM232.7 66l3 .5-3 .4zM242.2 66.5l3-.5v.9zM312.8 16.4l3-.4v.9zM365.8 16l3 .4-3 .5zM295.8 113l3 .5-3 .4zM300.7 113.5l3-.5v.9zM309.8 44l3 .4-3 .5zM318.8 44.4l3-.4v.9z"/>
<path d="M131.2 145l.4 3h-.9zM130.7 140h.9l-.4 3zM383.9 37.5h.9l-.4 3zM384.4 30.5l.4 3h-.9z"/>
<path d="M268.3 158.2l2.5-1.8-1.8 2.5zM262.7 163.8l.7 .6-2.4 1.8z"/>
<path d="M179.8 176.2l2.5 1.8-.7 .7zM228.8 225.9l.7-.7 1.8 2.5z"/>
<path d="M261.9 173.1l2.4 1.8-.6 .7zM296.9 207.4l1.8 2.5-2.5-1.8z"/>
<path d="M188.4 210.2l.7 .7-2.5 1.8zM182.7 215.8l2.5-1.8-1.8 2.5z"/>
<path d="M190.7 199.9l.6 .7-2.4 1.7zM180.8 209.7l2.5-1.8-1.8 2.5z"/>
<path d="M192.6 210.3l2.5-1.8-1.8 2.5zM197.6 205.3l.6 .7-2.4 1.8z"/>
<path d="M205 235.8l1.8 2.5-2.4-1.8zM208.2 239.7l2.5 1.8-.7 .6zM174 177.8l.7-.7 1.8 2.5zM178.6 181.7l2.4 1.8-.6 .6z"/>
<path d="M218.2 222.6l.7-.6 1.8 2.4zM213.6 217.3l2.4 1.8-.6 .7z"/>
<path d="M225.1 229.6l.7-.7 1.8 2.5zM222.1 225.9l2.4 1.7-.7 .7z"/>
</g>
<text font-size="4.9" x="298.9" y="257.4">2:1</text>
<text font-size="4.7" x="357.7" y="272.9">Coletor de escape</text>
<text font-size="4.6" x="385.1" y="243.9">Geral</text>
<text font-size="4.1" x="21" y="293.7">SOLIDWORKS Educational Product. For Instructional Use Only.</text>
<text font-size="4" x="372.8" y="239.8">Ra 5</text>
<g font-size="3.5">
<text x="346.1" y="285.2">A3</text>
<text x="378.2" y="285.2">1</text>
</g>
<g font-size="3.2">
<text x="347.8" y="252.9">Desenho e Modelação Geométrica</text>
<text x="278" y="273">ISO2768-c</text>
</g>
<g font-size="2.8">
<text x="277.6" y="265.7">Gray Cast Iron</text>
<text x="353.3" y="285.2">MOTCR_01_03</text>
</g>
<g font-size="2.7">
<text x="237.2" y="14.2">B</text>
<text x="339.3" y="15.9">28</text>
<text x="85.5" y="19.5">A</text>
<text x="189.5" y="23.1">8</text>
<text x="301.6" y="23.5" transform="rotate(45 301.6 23.5)">R3,5</text>
<text x="339.3" y="21.9">22</text>
<text x="202.1" y="26.4" transform="rotate(-42 202.1 26.4)">R1</text>
<text x="135.2" y="34.7" transform="rotate(-90 135.2 34.7)">3</text>
<text x="302.1" y="31.2" transform="rotate(19 302.1 31.2)">3</text>
<text x="383.8" y="36.3" transform="rotate(-90 383.8 36.3)">5</text>
<text x="306.6" y="43.9">3</text>
<text x="377.8" y="42.3" transform="rotate(-90 377.8 42.3)">1</text>
<text x="238.2" y="65.9">3</text>
<text x="166.6" y="84.9">B</text>
<text x="212.3" y="86.2" transform="rotate(-68 212.3 86.2)">45°</text>
<text x="260.8" y="87.5" transform="rotate(-90 260.8 87.5)">7</text>
<text x="210.8" y="113.7">30</text>
<text x="292.5" y="112.9">1</text>
<text x="85.5" y="120.3">A</text>
<text x="101" y="122.3">31</text>
<text x="99" y="129.9">35</text>
<text x="130.6" y="149.6" transform="rotate(-90 130.6 149.6)">1</text>
<text x="265" y="161.4" transform="rotate(-45 265 161.4)">7</text>
<text x="172.1" y="174.4" transform="rotate(45 172.1 174.4)">1,5</text>
<text x="51.7" y="183" transform="rotate(-90 51.7 183)">37,5</text>
<text x="279.6" y="190" transform="rotate(45 279.6 190)">26</text>
<text x="314.4" y="196.5">R1</text>
<text x="204.2" y="199.7" transform="rotate(45 204.2 199.7)">36,5</text>
<text x="185.2" y="205.2" transform="rotate(-45 185.2 205.2)">4</text>
<text x="198.2" y="204.6" transform="rotate(-45 198.2 204.6)">0,5</text>
<text x="310" y="204.1" transform="rotate(4 310 204.1)">R1</text>
<text x="62.3" y="213.2">1</text>
<text x="181.2" y="217.2" transform="rotate(-45 181.2 217.2)">1</text>
<text x="217" y="219.9" transform="rotate(45 217 219.9)">5</text>
<text x="224.7" y="227.7" transform="rotate(45 224.7 227.7)">4</text>
<text x="271.3" y="222.7">Corte B-B</text>
<text x="203.5" y="234.1" transform="rotate(45 203.5 234.1)">1</text>
<text x="199.9" y="245.4" transform="rotate(6 199.9 245.4)">R8</text>
<text x="198.7" y="256.5" transform="rotate(-14 198.7 256.5)">R6,5</text>
<text x="204.5" y="263.3" transform="rotate(-30 204.5 263.3)">R7,5</text>
<text x="346.2" y="264">Curso: MEAer</text>
<text x="346.2" y="260.2">Nome: António Lopes</text>
<text x="374.2" y="264">Turno: L05</text>
<text x="379.5" y="260.2">n.º 95771</text>
<text x="201.6" y="276">Corte A-A</text>
</g>
<g font-size="2.1">
<text x="310.7" y="275.8">-Todas as concordâncias têm</text>
<text x="310.7" y="278.9">raio 1mm;</text>
<text x="310.7" y="282">-A perspetiva isométrica</text>
<text x="310.7" y="285.1">encontra-se à escala de 1:1;</text>
</g>
<text font-size="2" x="333.5" y="254.3">30/12/2019</text>
<g font-size="1.8">
<text x="299.4" y="250.5">Escala</text>
<text x="322.9" y="250.4">Rúbrica</text>
<text x="335.9" y="250.4">Data</text>
<text x="310.5" y="254.3">Desenhou</text>
<text x="277.6" y="261.8">Material:</text>
<text x="310.7" y="258.1">Verificou</text>
<text x="310.7" y="261.8">Projectou</text>
<text x="277.6" y="269.6">Tolerância Geral:</text>
<text x="310.8" y="265.6">Fabricou</text>
<text x="310.8" y="272.9">Notas:</text>
<text x="277.6" y="279.3">Acabamentos:</text>
<text x="346" y="281.4">Folha</text>
<text x="353.4" y="281.4">Desenho n.º</text>
<text x="376.7" y="281.4">Folha</text>
<text x="384.6" y="281.4">Peso:</text>
<text x="391.8" y="281.4">Revisto:</text>
<text x="382.7" y="284.7">25</text>
</g>
</svg>
